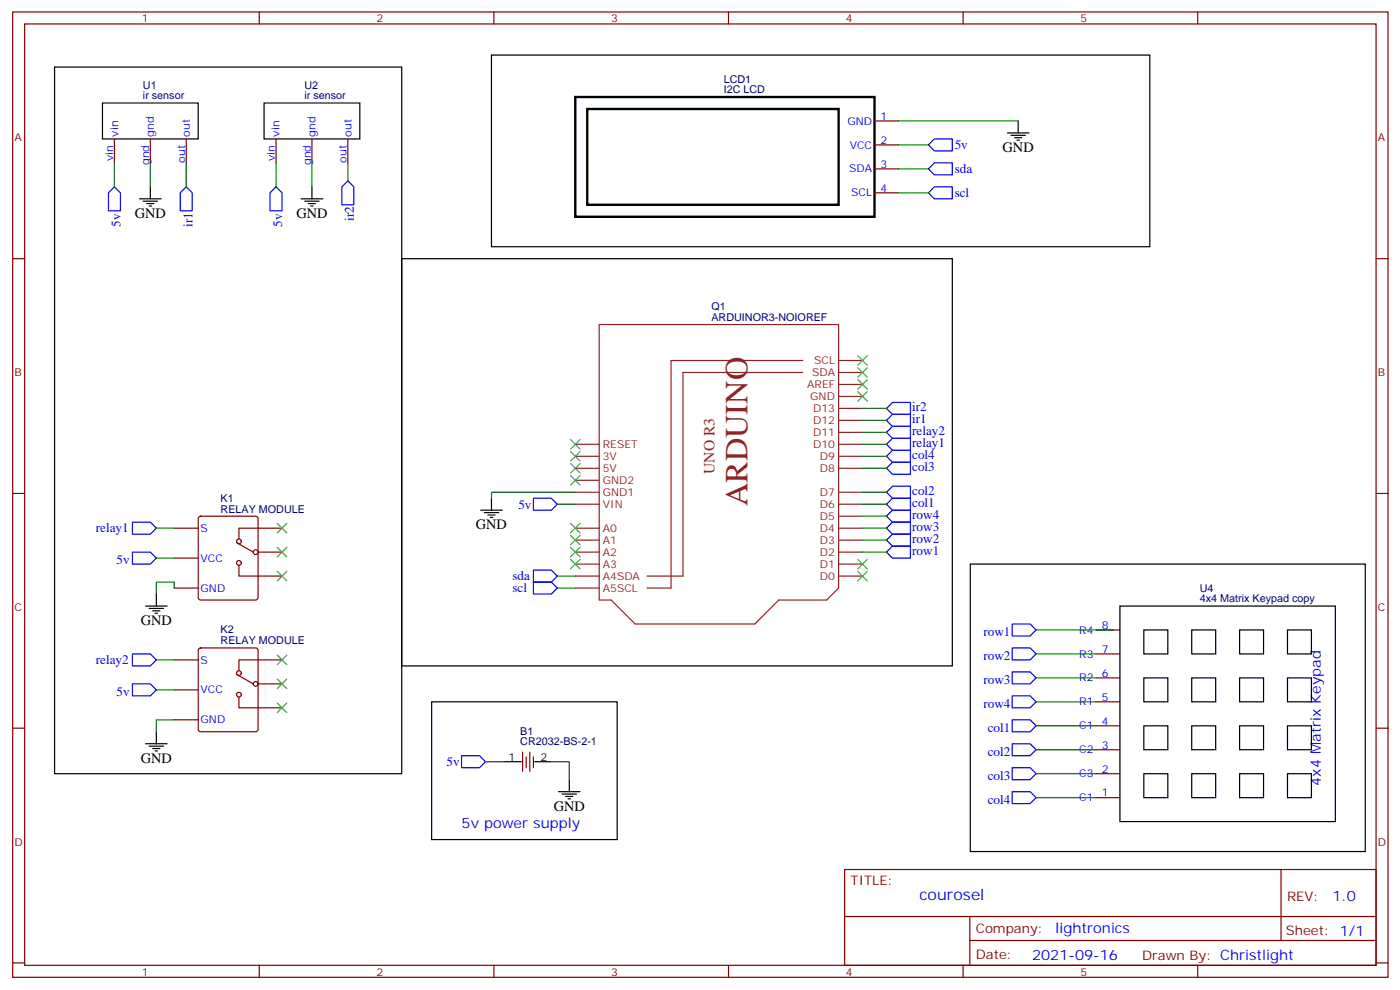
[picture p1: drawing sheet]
<svg xmlns="http://www.w3.org/2000/svg" width="413mm" height="292mm" viewBox="0 0 413 292" stroke-linecap="round" stroke-linejoin="round" font-family="sans-serif">
<g fill="none" stroke="#870000" stroke-width=".35">
<path d="M3.7 3.5h405.4v284.4h-405.4zM7.3 7.1h398.3v277.2h-398.3zM76.4 3.5v3.6M145.6 3.5v3.6M214.7 3.5v3.6M283.8 3.5v3.6M353 3.5v3.6M257.7 35.6h7.1M33.7 40.9v7.1M44.3 40.9v7.1M54.9 40.9v7.1M81.4 40.9v7.1"/>
<path d="M91.9 40.9v7.1M102.5 40.9v7.1M257.7 42.7h7.1M257.7 49.7h7.1M257.7 56.8h7.1M3.7 76.2h3.6M405.6 76.2h3.5M3.7 145.3h3.6M51.4 155.6h7M58.7 152.3l.4-.3h16.3l.5 .3 .2 .5v23.2l-.3 .5-.4 .2h-16.3l-.5-.2-.2-.5v-23.2zM69.7 159.8l4.9 2.8M83.1 155.6h-12.7v3.1"/>
<path d="M405.6 145.3h3.5M51.4 164.4h7M51.4 173.2h7M70.4 166.5v3.2h12.7M76.1 162.6h7M51.4 194.4h7M58.7 191.1l.4-.2h16.3l.5 .2 .2 .5v23.2l-.3 .5-.4 .2h-16.3l-.5-.2-.2-.5v-23.2zM69.7 198.6l4.9 2.8M83.1 194.4h-12.7v3.2M323 199.7h7.1M323 192.6h7.1M323 185.6h7.1"/>
<path d="M3.7 214.5h3.6M51.4 203.2h7M51.4 212h7M70.4 205.3v3.2h12.7M76.1 201.4h7M323 213.8h7.1M323 206.7h7.1M405.6 214.5h3.5M154 221.5v5.7M155.1 223v3.1M156.1 221.5v5.7M157.2 223v3.1"/>
<path d="M323 234.9h7.1M323 227.9h7.1M323 220.8h7.1M248.9 256.1h156.7v28.2h-156.7zM377.5 256.1l.1 20.9M249 270h156.4M285.8 277h119.6M285.8 270v14.1M3.7 283.6h3.6M76.4 284.3v3.6M145.6 284.3v3.6M214.7 284.3v3.6"/>
<path d="M283.8 284.3v3.6M353 284.3v3.6M405.6 283.6h3.5"/>
<circle cx="70.4" cy="159.5" r=".71"/>
<circle cx="70.4" cy="165.8" r=".71"/>
<circle cx="75.4" cy="162.6" r=".71"/>
<circle cx="70.4" cy="198.3" r=".71"/>
<circle cx="70.4" cy="204.6" r=".71"/>
<circle cx="75.4" cy="201.4" r=".71"/>
</g>
<g fill="none" stroke="#8c2424" stroke-width=".35">
<path d="M176.6 95.6h70.6v77.6l-3.6 3.5h-14.1l-7 7.1h-35.3l-7.1-7.1h-3.5zM236.6 106.2h-38.8v67h-7.1M236.6 109.7h-35.3v60h-10.6M247.2 106.2h7M247.2 109.7h7M247.2 116.8h7M247.2 113.2h7M169.5 137.9h7.1M169.5 134.4h7.1M169.5 130.9h7.1M247.2 137.9h7M247.2 134.4h7"/>
<path d="M247.2 130.9h7M247.2 127.4h7M247.2 123.8h7M247.2 120.3h7M169.5 159.1h7.1M169.5 155.6h7.1M169.5 148.5h7.1M169.5 145h7.1M169.5 141.5h7.1M247.2 159.1h7M247.2 155.6h7M247.2 152h7"/>
<path d="M247.2 148.5h7M247.2 145h7M169.5 173.2h7.1M169.5 169.7h7.1M169.5 166.2h7.1M169.5 162.6h7.1M247.2 169.7h7M247.2 166.2h7M247.2 162.6h7"/>
</g>
<g fill="none" stroke="#000" stroke-width=".35">
<path d="M16.1 19.8h102.3v208.1h-102.3zM144.9 16.2h194v56.5h-194zM30.2 30.3h28.2v10.6h-28.2zM77.8 30.3h28.2v10.6h-28.2zM296.9 39.2h6.3M298 39.9h4.2M300.1 35.6v3.6M41.1 58.6h6.4M42.2 59.3h4.2M43.3 60h2.1M44.3 55v3.6M88.8 58.6h6.3"/>
<path d="M89.8 59.3h4.3M90.9 60h2.1M91.9 55v3.6M299 40.6h2.1M299.7 41.3h.7M44 60.7h.7M91.6 60.7h.7M118.4 76.2h162.3v119.9h-162.3zM141.7 150.3h6.3M142.7 151h4.3M143.8 151.7h2.1M144.5 152.4h.7"/>
<path d="M144.9 146.8v3.5M42.9 178.5h6.3M44 179.2h4.2M45 179.9h2.1M46.1 175v3.5M286 166.2h116.4v84.6h-116.4zM330.1 178.5h63.5v63.5h-63.5zM45.7 180.6h.7M337.1 199.7h7.1v7h-7.1zM337.1 185.6h7.1v7h-7.1zM351.2 199.7h7.1v7h-7.1zM351.2 185.6h7.1v7h-7.1z"/>
<path d="M365.3 199.7h7.1v7h-7.1zM365.3 185.6h7.1v7h-7.1zM379.4 199.7h7.1v7h-7.1zM379.4 185.6h7.1v7h-7.1zM42.9 219.1h6.3M44 219.8h4.2M46.1 215.5v3.6M127.2 206.7h54.7v40.6h-54.7zM337.1 213.8h7.1v7h-7.1zM351.2 213.8h7.1v7h-7.1zM365.3 213.8h7.1v7h-7.1zM379.4 213.8h7.1v7h-7.1z"/>
<path d="M45 220.5h2.1M45.7 221.2h.7M148.4 224.4h5.3M157.6 224.4h4.9M164.6 233.2h6.4M165.7 233.9h4.2M166.7 234.6h2.1M167.4 235.3h.7M167.8 229.7v3.5M337.1 227.9h7.1v7h-7.1zM351.2 227.9h7.1v7h-7.1zM365.3 227.9h7.1v7h-7.1z"/>
<path d="M379.4 227.9h7.1v7h-7.1z"/>
</g>
<g fill="none" stroke="#00f" stroke-width=".35">
<path d="M33.7 55l1.8 1.8v5.3h-3.5v-5.3zM54.9 55l1.8 1.8v5.3h-3.6v-5.3zM81.4 55l1.7 1.8v5.3h-3.5v-5.3zM102.5 53.3l1.8 1.7v5.3h-3.5v-5.3zM273.6 56.8l1.8-1.8h5.3v3.6h-5.3zM273.6 49.7l1.8-1.7h5.3v3.5h-5.3zM273.6 42.7l1.8-1.8h5.3v3.5h-5.3zM261.3 137.9l1.7-1.7h5.3v3.5h-5.3zM261.3 134.4l1.7-1.8h5.3v3.6h-5.3zM261.3 130.9l1.7-1.8h5.3v3.5h-5.3zM261.3 127.4l1.7-1.8h5.3v3.5h-5.3zM261.3 123.8l1.7-1.7h5.3v3.5h-5.3z"/>
<path d="M261.3 120.3l1.7-1.8h5.3v3.6h-5.3zM39 153.8h5.3l1.8 1.8-1.8 1.7h-5.3zM157.2 146.8h5.3l1.8 1.7-1.8 1.8h-5.3zM261.3 159.1l1.7-1.8h5.3v3.6h-5.3zM261.3 155.6l1.7-1.8h5.3v3.5h-5.3zM261.3 152l1.7-1.7h5.3v3.5h-5.3zM261.3 148.5l1.7-1.7h5.3v3.5h-5.3zM261.3 145l1.7-1.8h5.3v3.6h-5.3zM39 162.6h5.3l1.8 1.8-1.8 1.8h-5.3zM157.2 167.9h5.3l1.8 1.8-1.8 1.7h-5.3zM157.2 171.4h5.3l1.8 1.8-1.8 1.8h-5.3zM261.3 162.6l1.7-1.7h5.3v3.5h-5.3z"/>
<path d="M39 192.6h5.3l1.8 1.8-1.8 1.7h-5.3zM298.3 183.8h5.3l1.8 1.8-1.8 1.7h-5.3zM298.3 190.9h5.3l1.8 1.7-1.8 1.8h-5.3zM298.3 197.9h5.3l1.8 1.8-1.8 1.7h-5.3zM39 201.4h5.3l1.8 1.8-1.8 1.8h-5.3zM298.3 205h5.3l1.8 1.7-1.8 1.8h-5.3zM298.3 212h5.3l1.8 1.8-1.8 1.7h-5.3zM298.3 219.1h5.3l1.8 1.7-1.8 1.8h-5.3zM136 222.6h5.3l1.8 1.8-1.8 1.7h-5.3zM298.3 226.1h5.3l1.8 1.8-1.8 1.8h-5.3zM298.3 233.2h5.3l1.8 1.7-1.8 1.8h-5.3z"/>
</g>
<g fill="none" stroke="#008700" stroke-width=".35">
<path d="M264.8 35.6h35.3M33.7 48v7M44.3 48v7M54.9 48v7M81.4 48v7M91.9 48v7M102.5 48v5.3M264.8 42.7h8.8M264.8 49.7h8.8M264.8 56.8h8.8M254.2 137.9h7.1M254.2 134.4h7.1"/>
<path d="M254.2 127.4h7.1M254.2 130.9h7.1M254.2 120.3h7.1M254.2 123.8h7.1M46.1 155.6h5.3M164.3 148.5h5.2M169.5 145h-24.6v1.8M254.2 159.1h7.1M254.2 155.6h7.1M254.2 152h7.1M254.2 148.5h7.1M254.2 145h7.1"/>
<path d="M46.1 164.4h5.3M51.4 173.2v-1.8h-5.3v3.6M164.3 169.7h5.2M164.3 173.2h5.2M254.2 162.6h7.1M46.1 194.4h5.3M305.4 185.6h22.9M305.4 192.6h17.6M305.4 199.7h17.6M46.1 203.2h5.3M51.4 212h-5.3v3.5M305.4 213.8h17.6"/>
<path d="M305.4 206.7h17.6M143.1 224.4h5.3M162.5 224.4h5.3v5.3M305.4 220.8h17.6M305.4 227.9h17.6M305.4 234.9h17.6"/>
</g>
<path d="M169.5 28.6h88.2v35.3h-88.2zM173.1 32.1h74.1v28.2h-74.1z" fill="none" stroke="#000" stroke-width=".71"/>
<g fill="none" stroke="#3c3" stroke-width=".35">
<path d="M252.8 104.8l2.8 2.8M252.8 108.3l2.8 2.8M252.8 111.8l2.8 2.9M252.8 115.4l2.8 2.8M255.6 104.8l-2.8 2.8M255.6 108.3l-2.8 2.8M255.6 111.8l-2.8 2.9M255.6 115.4l-2.8 2.8M168.1 129.5l2.9 2.8M168.1 133l2.9 2.8M168.1 136.5l2.9 2.8M171 129.5l-2.9 2.8"/>
<path d="M171 133l-2.9 2.8M171 136.5l-2.9 2.8M81.7 154.2l2.8 2.8M84.5 154.2l-2.8 2.8M168.1 140.1l2.9 2.8M168.1 154.2l2.9 2.8M168.1 157.7l2.9 2.8M171 140.1l-2.9 2.8M171 154.2l-2.9 2.8M171 157.7l-2.9 2.8M81.7 161.2l2.8 2.8M81.7 168.3l2.8 2.8"/>
<path d="M84.5 161.2l-2.8 2.8M84.5 168.3l-2.8 2.8M168.1 161.2l2.9 2.8M168.1 164.7l2.9 2.9M171 161.2l-2.9 2.8M171 164.7l-2.9 2.9M252.8 168.3l2.8 2.8M252.8 164.7l2.8 2.9M255.6 168.3l-2.8 2.8M255.6 164.7l-2.8 2.9M81.7 193l2.8 2.8M84.5 193l-2.8 2.8"/>
<path d="M81.7 207.1l2.8 2.8M81.7 200l2.8 2.8M84.5 207.1l-2.8 2.8M84.5 200l-2.8 2.8"/>
</g>
<text font-size="9.5" fill="#8d2323" x="220.3" y="149.1" transform="rotate(-90 220.3 149.1)">ARDUINO</text>
<text font-size="4.6" fill="#8d2323" x="210.6" y="139.6" transform="rotate(-90 210.6 139.6)">UNO R3</text>
<text font-size="4.6" fill="#00f" x="271" y="265.1">courosel</text>
<g font-size="4.2">
<text x="295.5" y="44.8">GND</text>
<text x="39.7" y="64.2">GND</text>
<text x="87.3" y="64.2">GND</text>
<text x="140.3" y="155.9">GND</text>
<text x="41.5" y="184.1">GND</text>
<text x="41.5" y="224.7">GND</text>
<text x="163.2" y="238.8">GND</text>
</g>
<g font-size="4.2" fill="#00f">
<text x="389.3" y="231.4" transform="rotate(-90 389.3 231.4)">4x4 Matrix Keypad</text>
<text x="136" y="243.8">5v power supply</text>
<text x="392.7" y="265.4">1.0</text>
<text x="311.1" y="274.9">lightronics</text>
<text x="304.2" y="282.7">2021-09-16</text>
</g>
<g font-size="3.9" fill="#00f">
<text x="281.4" y="44">5v</text>
<text x="281.4" y="51.1">sda</text>
<text x="281.4" y="58.1">scl</text>
<text x="104.3" y="65" transform="rotate(-90 104.3 65)">ir2</text>
<text x="35.5" y="66.8" transform="rotate(-90 35.5 66.8)">5v</text>
<text x="56.7" y="66.8" transform="rotate(-90 56.7 66.8)">ir1</text>
<text x="83.1" y="66.8" transform="rotate(-90 83.1 66.8)">5v</text>
<text x="268.8" y="124.6">ir1</text>
<text x="268.8" y="121">ir2</text>
<text x="268.8" y="131.6">relay1</text>
<text x="268.8" y="128.1">relay2</text>
<text x="268.8" y="135.1">col4</text>
<text x="268.8" y="138.7">col3</text>
<text x="152.8" y="149.8">5v</text>
<text x="268.8" y="149.3">col1</text>
<text x="268.8" y="145.7">col2</text>
<text x="268.8" y="152.8">row4</text>
<text x="28.3" y="156.8">relay1</text>
<text x="268.8" y="159.8">row2</text>
<text x="268.8" y="156.3">row3</text>
<text x="34.3" y="166.2">5v</text>
<text x="268.8" y="163.4">row1</text>
<text x="151" y="171">sda</text>
<text x="151" y="174.5">scl</text>
<text x="289.8" y="187.3">row1</text>
<text x="28.3" y="195.7">relay2</text>
<text x="289.8" y="194.4">row2</text>
<text x="289.8" y="201.4">row3</text>
<text x="34.3" y="205">5v</text>
<text x="289.8" y="208.5">row4</text>
<text x="291.1" y="215.5">col1</text>
<text x="131.6" y="225.6">5v</text>
<text x="291.1" y="222.6">col2</text>
<text x="291.1" y="229.7">col3</text>
<text x="291.1" y="236.7">col4</text>
</g>
<g font-size="3.9" fill="#800">
<text x="250.7" y="260.7">TITLE:</text>
<text x="379.3" y="265.4">REV:</text>
<text x="287.6" y="274.9">Company:</text>
<text x="379" y="275.5">Sheet: 1/1</text>
<text x="287.6" y="282.6">Date:</text>
<text x="336.6" y="282.7">Drawn By: Christlight</text>
</g>
<g font-size="3.2" fill="#800">
<text x="41.8" y="6.5">1</text>
<text x="111" y="6.5">2</text>
<text x="180.1" y="6.5">3</text>
<text x="249.3" y="6.5">4</text>
<text x="318.4" y="6.5">5</text>
<text x="4.3" y="41.6">A</text>
<text x="406.1" y="41.6">A</text>
<text x="4.3" y="110.8">B</text>
<text x="406.1" y="110.8">B</text>
<text x="4.3" y="179.9">C</text>
<text x="406.1" y="179.9">C</text>
<text x="4.3" y="249.1">D</text>
<text x="406.1" y="249.1">D</text>
<text x="41.8" y="287.3">1</text>
<text x="111" y="287.3">2</text>
<text x="180.1" y="287.3">3</text>
<text x="249.3" y="287.3">4</text>
<text x="318.4" y="287.3">5</text>
</g>
<g font-size="3.2" fill="#000080">
<text x="42.1" y="29.3">ir sensor</text>
<text x="42.1" y="26.2">U1</text>
<text x="89.8" y="29.3">ir sensor</text>
<text x="89.8" y="26.2">U2</text>
<text x="213.3" y="27.5">I2C LCD</text>
<text x="213.3" y="24.4">LCD1</text>
<text x="209.7" y="94.5">ARDUINOR3-NOIOREF</text>
<text x="209.7" y="91.3">Q1</text>
<text x="65" y="147.8">K1</text>
<text x="65" y="151">RELAY MODULE</text>
<text x="353.6" y="177.4">4x4 Matrix Keypad copy</text>
<text x="353.6" y="174.4">U4</text>
<text x="65" y="189.8">RELAY MODULE</text>
<text x="65" y="186.6">K2</text>
<text x="153.3" y="219.6">CR2032-BS-2-1</text>
<text x="153.3" y="216.5">B1</text>
</g>
<g font-size="3.2" fill="#00f">
<text x="259.5" y="35.3">1</text>
<text x="34.8" y="40.2" transform="rotate(-90 34.8 40.2)">vin</text>
<text x="45.4" y="40.2" transform="rotate(-90 45.4 40.2)">gnd</text>
<text x="56" y="40.2" transform="rotate(-90 56 40.2)">out</text>
<text x="82.4" y="40.2" transform="rotate(-90 82.4 40.2)">vin</text>
<text x="93" y="40.2" transform="rotate(-90 93 40.2)">gnd</text>
<text x="103.6" y="40.2" transform="rotate(-90 103.6 40.2)">out</text>
<text x="249.8" y="36.7">GND</text>
<text x="33.4" y="47.4" transform="rotate(-90 33.4 47.4)">vin</text>
<text x="54.5" y="47.9" transform="rotate(-90 54.5 47.9)">out</text>
<text x="81" y="47.4" transform="rotate(-90 81 47.4)">vin</text>
<text x="102.2" y="47.9" transform="rotate(-90 102.2 47.9)">out</text>
<text x="250.4" y="43.7">VCC</text>
<text x="259.5" y="42.3">2</text>
<text x="44" y="48.6" transform="rotate(-90 44 48.6)">gnd</text>
<text x="91.6" y="48.6" transform="rotate(-90 91.6 48.6)">gnd</text>
<text x="250.3" y="50.8">SDA</text>
<text x="259.5" y="49.4">3</text>
<text x="250.9" y="57.9">SCL</text>
<text x="259.5" y="56.4">4</text>
<text x="59.1" y="156.6">S</text>
<text x="59.1" y="165.5">VCC</text>
<text x="59.1" y="174.3">GND</text>
<text x="324.8" y="185.2">8</text>
<text x="318.1" y="186.6">R4</text>
<text x="59.1" y="195.4">S</text>
<text x="318.1" y="193.7">R3</text>
<text x="324.8" y="192.3">7</text>
<text x="318.1" y="200.7">R2</text>
<text x="324.8" y="199.3">6</text>
<text x="59.1" y="204.3">VCC</text>
<text x="318.1" y="207.8">R1</text>
<text x="324.8" y="206.4">5</text>
<text x="59.1" y="213.1">GND</text>
<text x="318.1" y="214.8">C1</text>
<text x="324.8" y="213.4">4</text>
<text x="318.1" y="221.9">C2</text>
<text x="324.8" y="220.5">3</text>
<text x="324.8" y="227.5">2</text>
<text x="318.1" y="229">C3</text>
<text x="318.1" y="236">C1</text>
<text x="324.8" y="234.6">1</text>
</g>
<g font-size="3.2" fill="#8d2323">
<text x="239.9" y="107.2">SCL</text>
<text x="239.3" y="110.8">SDA</text>
<text x="237.9" y="114.3">AREF</text>
<text x="238.8" y="117.8">GND</text>
<text x="239.6" y="124.9">D12</text>
<text x="239.6" y="121.4">D13</text>
<text x="177.7" y="131.9">RESET</text>
<text x="239.6" y="131.9">D10</text>
<text x="239.6" y="128.4">D11</text>
<text x="177.7" y="135.5">3V</text>
<text x="241.6" y="135.5">D9</text>
<text x="177.7" y="142.5">GND2</text>
<text x="177.7" y="139">5V</text>
<text x="241.6" y="139">D8</text>
<text x="177.7" y="149.6">VIN</text>
<text x="177.7" y="146">GND1</text>
<text x="241.6" y="149.6">D6</text>
<text x="241.6" y="146">D7</text>
<text x="241.6" y="153.1">D5</text>
<text x="177.7" y="160.2">A1</text>
<text x="177.7" y="156.6">A0</text>
<text x="241.6" y="160.2">D3</text>
<text x="241.6" y="156.6">D4</text>
<text x="177.7" y="167.2">A3</text>
<text x="177.7" y="163.7">A2</text>
<text x="241.6" y="167.2">D1</text>
<text x="241.6" y="163.7">D2</text>
<text x="177.7" y="170.7">A4SDA</text>
<text x="241.6" y="170.7">D0</text>
<text x="177.7" y="174.3">A5SCL</text>
</g>
<g font-size="3.2">
<text x="149.9" y="224">1</text>
<text x="159.3" y="224">2</text>
</g>
</svg>
